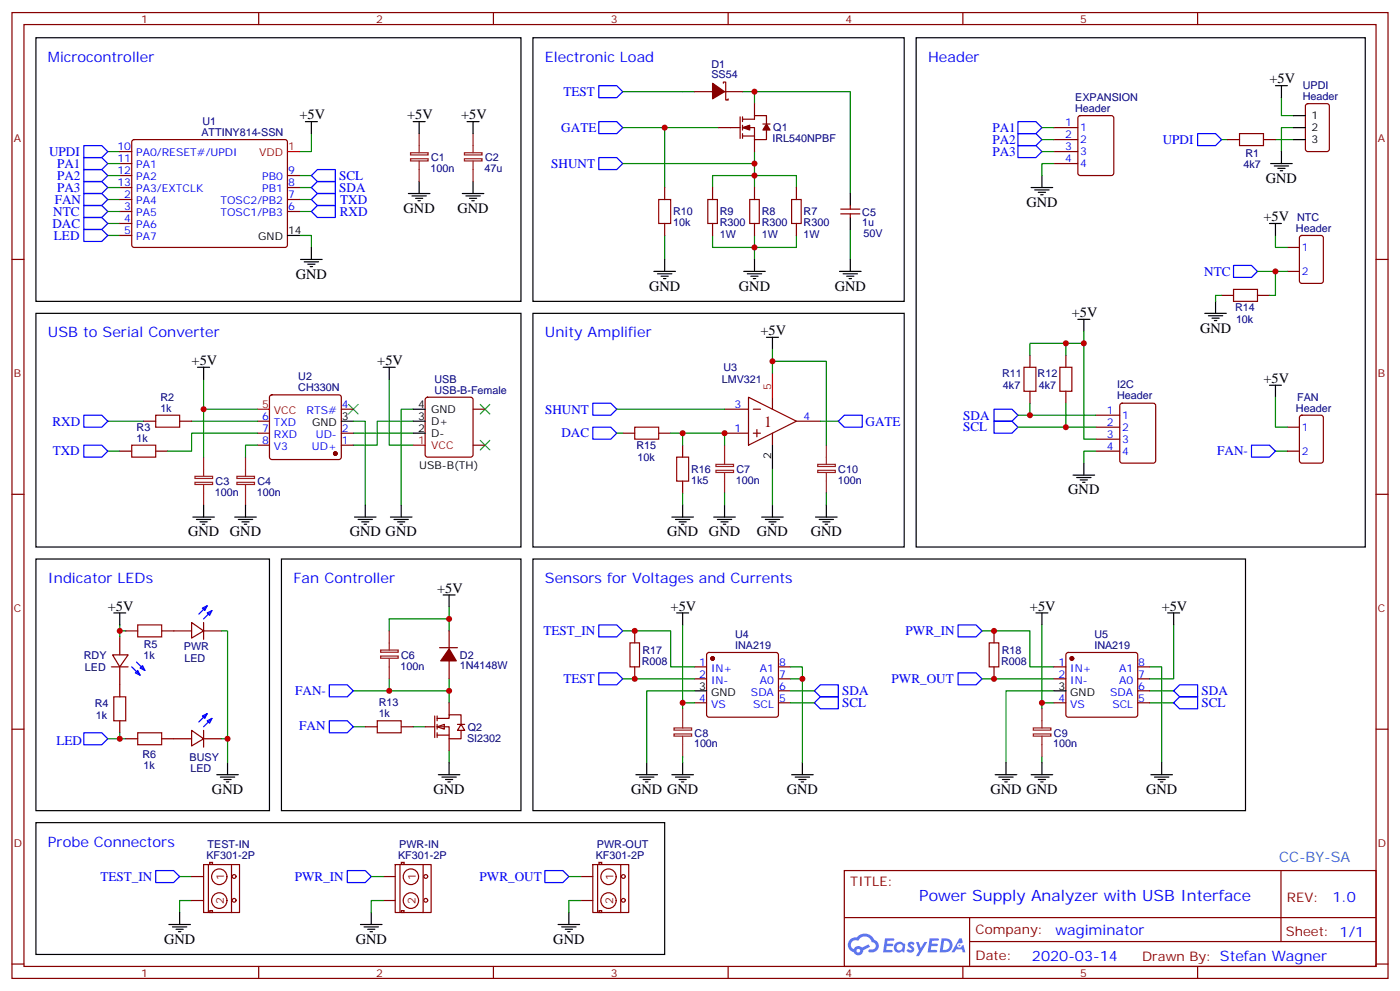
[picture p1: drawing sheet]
<svg xmlns="http://www.w3.org/2000/svg" width="412mm" height="292mm" viewBox="0 0 412 292" stroke-linecap="round" stroke-linejoin="round" font-family="sans-serif">
<g fill="none" stroke="#870000" stroke-width=".35">
<path d="M3.5 3.7h405.4v284.3h-405.4zM7.1 7.2h398.2v277.3h-398.2zM76.2 3.7v3.5M145.3 3.7v3.5M214.5 3.7v3.5M283.6 3.7v3.5M352.8 3.7v3.5M3.5 76.4h3.6M405.3 76.4h3.6M3.5 145.5h3.6M405.3 145.5h3.6M3.5 214.7h3.6"/>
<path d="M405.3 214.7h3.6M248.7 256.3h156.6v28.2h-156.6zM377.3 256.3v20.9M248.7 270.1h156.5M285.6 277.2h119.6M285.6 270.1v14.2M3.5 283.8h3.6M76.2 284.5v3.5M145.3 284.5v3.5M214.5 284.5v3.5M283.6 284.5v3.5M352.8 284.5v3.5"/>
<path d="M405.3 283.8h3.6"/>
</g>
<g fill="#5487ff">
<path d="M267.7 277.5a1.22 1.22 0 0 1 1.7 .2l-.4 .6a.47 .47 0 0 0-.3-.4 .47 .47 0 0 0-.5 .2l.1 .2a1.14 1.14 0 0 1 .8 1.8 1.14 1.14 0 0 1-1.9 0l-.2-.2 .5-.6 .7 .5a.29 .29 0 0 0 .3-.3 .29 .29 0 0 0-.2-.3 1.04 1.04 0 0 1-.6-1.7z"/>
<path d="M260.7 276.2h2.4l.3 .2-.2 .5-1.8 .1-.1 .8h1.5l.3 .4-.3 .4h-1.6l-.2 1.1h1.7l.2 .3-.2 .3-2.6 .1z"/>
<path d="M273.8 276.2h2.4l.3 .2-.1 .5-1.8 .1-.2 .8h1.6l.3 .4-.4 .4-1.6-.1-.1 1.1 1.7 .1 .2 .3-.2 .3-2.6 .1z"/>
<path d="M282.6 276.2h.7l.3 1.3-.6 .3a.69 .69 0 0 0-1 .3 .69 .69 0 0 0 .4 .9 .69 .69 0 0 0 .9-.6l.5-.2 .6 2.2h-.8l-.2-.9h-1.8l-.5 .9h-.8z"/>
<path d="M269.8 277.3h.8l.6 1.8 1.1-1.8h.9l-2.6 4.2h-.8l.9-1.5z"/>
<path d="M277.4 276.2l-.6 4.2h1.3a2.11 2.11 0 0 0 2.5-2.1 2.11 2.11 0 0 0-2.5-2.1zM278.1 277a1.39 1.39 0 0 1 1.7 1.4 1.39 1.39 0 0 1-1.8 1.2h-.3z"/>
<path d="M263.7 277.8a1.54 1.54 0 0 0-.1 2.2 1.54 1.54 0 0 0 2.2 .1l.6 .3 .3-2.3-.2-.3h-.4a1.49 1.49 0 0 0-2.4 0zM264 278.8a.94 .94 0 0 1 1.8 0 .94 .94 0 0 1-1.8 0z"/>
<path d="M250.4 276.6a2.18 2.18 0 0 0 1.1 3.7 1.44 1.44 0 0 0 1.6 .9 1.44 1.44 0 0 0 1.2-1.4l2-1.1-.5-.7-1.9 1a1.47 1.47 0 0 0-2.4 .4 1.39 1.39 0 0 1-.7-1.9 1.39 1.39 0 0 1 2-.5 2.12 2.12 0 0 1 2.2-1.3 2.12 2.12 0 0 1 1.9 1.7 1.14 1.14 0 0 1 1.1 1.4 1.14 1.14 0 0 1-1.7 .7 .43 .43 0 0 0-.5 .4 .43 .43 0 0 0 .4 .5 1.98 1.98 0 0 0 2.5-1.2 1.98 1.98 0 0 0-1.2-2.6 3.1 3.1 0 0 0-5.3-.6l-.9 .1zM252.3 279.9a.55 .55 0 0 1 1.1 0 .55 .55 0 0 1-1.1 0z"/>
<circle cx="282.6" cy="278.3" r=".26"/>
</g>
<g fill="none" stroke="#000" stroke-width=".35">
<path d="M10.6 11.1h142.9v77.6h-142.9zM157 11.1h109.3v77.6h-109.3zM381 34h3.5M381 37.6h3.5M120.3 57h6.3M121.4 57.7h4.2M122.4 58.4h2.1M123.1 59.1h.7M123.5 53.4v3.6M136.2 57h6.3M137.2 57.7h4.3M138.3 58.4h2.1"/>
<path d="M139 59.1h.7M139.3 53.4v3.6M250.5 57v3.5M374.3 48.2h6.3M375.4 48.9h4.2M376.4 49.6h2.1M377.1 50.3h.7M377.5 44.6v3.6M381 41.1h3.5M84.7 69.3h3.5M88.5 76.4h6.4M89.6 77.1h4.2"/>
<path d="M90.7 77.8h2.1M91.4 78.5h.7M91.7 72.8v3.6M192.6 79.9h6.4M195.8 76.4v3.5M219.1 79.9h6.3M222.2 76.4v3.5M247.3 79.9h6.3M250.5 64v3.6M250.5 76.4v3.5M193.7 80.6h4.2M194.7 81.3h2.1"/>
<path d="M195.4 82h.7M220.1 80.6h4.3M221.2 81.3h2.1M221.9 82h.7M248.4 80.6h4.2M249.4 81.3h2.1M250.1 82h.7M10.6 164.6h68.8v74.1h-68.8zM82.9 164.6h70.6v74.1h-70.6zM130.5 175.2h3.6M132.3 175.2v3.5M63.9 228.1h6.3"/>
<path d="M64.9 228.8h4.2M66 229.5h2.1M66.7 230.2h.7M67 224.5v3.6M129.1 228.1h6.4M130.2 228.8h4.2M131.2 229.5h2.1M131.9 230.2h.7M132.3 224.5v3.6M49.7 272.2h6.4M50.8 272.9h4.2M51.9 273.6h2.1"/>
<path d="M52.6 274.3h.7M52.9 268.6v3.6"/>
</g>
<g fill="none" stroke="#008700" stroke-width=".35">
<path d="M91.7 39.3v5.3h-3.5M183.4 27h21.2M183.4 37.6h28.3M195.8 37.6v17.6M218.7 27h3.5M222.2 30.5v-3.5h28.3v30M377.5 28.8v5.2h3.5M381 37.6h-3.5v7M31.7 58.7h3.6M31.7 44.6h3.6M88.2 58.7h3.5M88.2 55.2h3.5"/>
<path d="M88.2 51.7h3.5M183.4 48.2h38.8M209.9 55.2v-3.5h24.7v3.5M222.2 44.6v10.6M359.8 41.1h1.8M375.7 41.1h5.3M31.7 69.3h3.6M31.7 65.8h3.6M88.2 69.3h3.5v3.5M88.2 62.3h3.5M195.8 69.3v7.1M209.9 69.3v3.5h24.7v-3.5"/>
<path d="M222.2 69.3v7.1M250.5 67.6v8.8M375.7 132.8h3.5M132.3 178.7v7M35.3 184v1.7h1.7M114.7 199.8v3.6M132.3 182.2h-17.6v3.5M132.3 199.8v7.1M31.7 217.5h5.3M104.1 203.4h28.2M104.1 214h3.5M121.7 214h3.5"/>
<path d="M132.3 221v3.5M52.9 258.1h3.5M56.4 265.1h-3.5v3.5"/>
</g>
<g fill="none" stroke="#00f" stroke-width=".35">
<path d="M176.4 35.8h5.3l1.7 1.8-1.7 1.7h-5.3zM176.4 25.2h5.3l1.7 1.8-1.7 1.8h-5.3zM352.8 39.3h5.3l1.7 1.8-1.7 1.8h-5.3zM24.7 57h5.3l1.7 1.7-1.7 1.8h-5.3zM24.7 42.9h5.3l1.7 1.7-1.7 1.8h-5.3zM91.7 51.7l1.8-1.8h5.3v3.5h-5.3zM91.7 58.7l1.8-1.7h5.3v3.5h-5.3zM93.5 53.4h5.3v3.6h-5.3l-1.8-1.8zM176.4 46.4h5.3l1.7 1.8-1.7 1.7h-5.3zM24.7 60.5h5.3l1.7 1.8-1.7 1.7h-5.3zM24.7 64h5.3l1.7 1.8-1.7 1.8h-5.3zM24.7 67.6h5.3l1.7 1.7-1.7 1.8h-5.3z"/>
<path d="M91.7 62.3l1.8-1.8h5.3v3.5h-5.3zM363.4 78.1h5.3l1.7 1.8-1.7 1.8h-5.3zM368.7 131.1h5.2l1.8 1.7-1.8 1.8h-5.2zM59.6 179l1.4-.7-.7 1.4zM61 178.3l-2.4 2.5M62.4 179.7l-2.4 2.5M38.8 196.3l2.5 2.5M39.9 198.1l.7-.7 .7 1.4zM40.2 194.9l2.5 2.5M41.3 196.7l.7-.7 .7 1.4zM61 180.4l1.4-.7-.7 1.5zM24.7 215.7h5.3l1.7 1.8-1.7 1.8h-5.3z"/>
<path d="M59.6 210.8l1.4-.7-.7 1.4zM61 212.2l1.4-.7-.7 1.4zM61 210.1l-2.4 2.4M62.4 211.5l-2.4 2.5M97 201.6h5.3l1.8 1.8-1.8 1.7h-5.3zM45.9 256.3h5.3l1.7 1.8-1.7 1.7h-5.3z"/>
</g>
<path d="M365.1 39.3h7.1v3.6h-7.1zM194 58.7h3.6v7.1h-3.6zM208.5 58.7h2.8v7.1h-2.8zM220.8 58.7h2.9v7.1h-2.9zM233.2 58.7h2.8v7.1h-2.8zM40.6 184h7v3.5h-7zM33.5 205.1h3.5v7.1h-3.5zM40.6 215.7h7v3.6h-7zM111.1 212.2h7.1v3.5h-7.1z" fill="none" stroke="#a10000" stroke-width=".35"/>
<g fill="none" stroke="#870000" stroke-width=".35">
<path d="M204.6 27h5.3M211.7 37.6h6.3M213.1 24.5v-.3h.7v5.3h.7v-.4M213.4 27h5.3M218 34.4v6.3M218.7 35.1h3.5v-1.1h3.6v2.5M218.7 37.6h3.5v3.5M218.7 34.4v1.4M218.7 36.9v1.4M218.7 39.3v1.4M222.2 30.5v3.5M224.7 36.5h2.1"/>
<path d="M225.8 38.3v2.8h-3.6M384.8 30.7l.4-.2h5.7l.6 .4 .1 13-.5 .7h-5.9l-.6-.4-.1-13zM35.3 58.7h3.5M35.3 55.2h3.5M35.3 51.7h3.5M35.3 44.6h3.5M35.3 48.2h3.5M39 41.3l.5-.2h44.5l.5 .2 .2 .5-.1 30.6-.6 .4h-44.8l-.4-.7v-30.3zM84.7 58.7h3.5M84.7 55.2h3.5M84.7 51.7h3.5M195.8 55.2v3.5"/>
<path d="M209.9 55.2v3.5M218.7 40h3.5M222.2 41.1v3.5M222.2 55.2v3.5M234.6 55.2v3.5M361.6 41.1h3.5M372.2 41.1h3.5M35.3 62.3h3.5M35.3 65.8h3.5M35.3 69.3h3.5M84.7 62.3h3.5M195.8 65.8v3.5"/>
<path d="M209.9 65.8v3.5M222.2 65.8v3.5M234.6 65.8v3.5M247.6 63h5.7M247.6 61.6h5.7M250.5 60.5v1.1M250.5 63v1M379.2 72.8h3.6M379.2 79.9h3.6M383 69.5l.5-.2h5.6l.7 .5v12.9l-.4 .7h-5.9l-.7-.4v-13zM379.2 125.8h3.6M379.2 132.8h3.6"/>
<path d="M383 122.4l.5-.2h5.6l.7 .5v12.9l-.4 .7h-5.9l-.7-.4v-13zM32.8 196.3h4.9M33.2 192.8h4.5l-2.4 3.5zM35.3 187.5v5.3M35.3 196.3v8.8M37 185.7h3.6M47.6 185.7h8.8M56.4 183.3l3.6 2.4-3.6 2.2zM60 185.7h5.3M60 183.3v4.9M129.5 190.7h5.3M132.3 185.7v5.3"/>
<path d="M132.3 194.6v5.2M35.3 212.2v3.5M37 217.5h3.6M47.6 217.5h8.8M56.4 215l3.6 2.5-3.6 2.1zM60 215v5M60 217.5h5.3M107.6 214h3.5M118.2 214h3.5M60 254.5h10.6v14.1h-10.6zM61.4 254.5v14.1M61.8 253.9h.8v.6h-.8z"/>
<path d="M68.2 254.5v14.2M61.8 268.1h.8v.5h-.8z"/>
<circle cx="64.6" cy="258.1" r="2.28"/>
<circle cx="69" cy="258" r=".56"/>
<circle cx="64.6" cy="265.1" r="2.28"/>
<circle cx="69" cy="265" r=".56"/>
</g>
<path d="M123.5 39.3v5.7M139.3 39.3v5.7M120.9 46.7h5.2v.7h-5.2zM120.9 45h5.2v.6h-5.2zM123.5 47.4v6M136.8 46.7h5.2v.7h-5.2zM136.8 45h5.2v.6h-5.2zM139.3 47.4v6M112.1 193.1h5.2v.7h-5.2zM112.1 191.4h5.2v.6h-5.2zM114.7 185.7v5.7M114.7 193.9v5.9" fill="none" stroke="#8c2424" stroke-width=".35"/>
<path d="M84.7 44.6h3.5" fill="none" stroke="#f00" stroke-width=".35"/>
<g fill="#870000" stroke="#870000" stroke-width=".35">
<path d="M209.9 24.5l3.5 2.5-3.5 2.1z"/>
<path d="M218.7 37.6l2.1-.7v1.4z"/>
<path d="M225.8 36.5l1 1.8h-2.1z"/>
<path d="M132.3 191l2.1 3.6h-4.6z"/>
</g>
<path d="M56.4 258.1h3.6M56.4 265.1h3.6" fill="none" stroke="#800000" stroke-width=".35"/>
<path d="M128.8 214l2.1-.7v1.4z" fill="#fff" stroke="#870000" stroke-width=".35"/>
<g fill="none" stroke="#870000" stroke-width=".35">
<path d="M310.4 37.6h7.1M317.7 34.2l.5-.2h9.2l.6 .5 .1 16.5-.5 .6-9.4 .1-.6-.5-.1-16.5zM310.4 41.1h7.1M310.4 44.6h7.1M310.4 48.2h7.1M359.8 87h3.6M370.4 87h3.5M79.6 116.4l.5-.2h19.7l.5 .2 .2 .5v17.7l-.2 .5-.5 .2h-19.7l-.5-.2-.2-.5v-17.7zM125.5 117.2l.4-.3h12.7l.5 .3 .2 .5v16.2l-.2 .5-.5 .2h-12.7l-.5-.2-.2-.5v-16.2zM220.5 116.9l14.1 7.1-14.1 7.1zM227.5 116.9v3.6M303.4 104.6v3.5"/>
<path d="M303.4 115.2v3.5M314 104.6v3.5M314 115.2v3.5M330.1 118.9l.5-.2h9.1l.7 .4v16.5l-.4 .7h-9.4l-.7-.4-.1-16.5zM35.3 132.8h3.5M42.3 124h3.6M45.9 132.8h3.5M52.9 124h3.5M75.8 131.1h3.6M75.8 127.5h3.6M75.8 124h3.6M100.5 131.1h3.6"/>
<path d="M100.5 127.5h3.6M100.5 120.5h3.6M139.3 131.1h3.6M139.3 120.5h3.6M183.4 127.5h3.6M194 127.5h3.6M201.1 131.1v3.5M213.4 127.5h7.1M213.4 120.5h7.1M221.9 127.5h2.1M221.9 120.5h2.1M223 126.5v2.1"/>
<path d="M227.5 127.5v3.6M234.6 124h7.1M322.8 122.2h7M322.8 125.8h7M322.8 129.3h7M322.8 132.8h7M201.1 141.6v3.6M187 185.7v3.6M187 196.3v3.5M204.6 196.3h3.5M204.6 199.8h3.5M208.4 192.3l.4-.2h19.8l.5 .2 .2 .5v17.6l-.2 .5-.5 .2h-19.8l-.5-.2-.2-.5v-17.6z"/>
<path d="M229.3 196.3h3.5M229.3 199.8h3.5M292.8 185.7v3.6M292.8 196.3v3.5M310.4 196.3h3.6M310.4 199.8h3.6M314.2 192.3l.5-.2h19.7l.5 .2 .2 .5v17.6l-.2 .5-.5 .2h-19.7l-.5-.2-.2-.5v-17.6zM335.1 196.3h3.6M335.1 199.8h3.6M125.2 214h2.9M128.1 210.8v6.3M128.8 211.5h3.5v-1.1h3.5v2.9"/>
<path d="M128.8 214h3.5v3.5h3.5v-2.5M128.8 216.4h3.5M128.8 210.8v1.4M128.8 213.3v1.4M128.8 215.7v1.4M132.3 206.9v3.5M132.3 217.5v3.5M134.8 213.3h2.1M135.8 213.3l1.1 1.7h-2.1zM204.6 206.9h3.5M229.3 206.9h3.5M229.3 203.4h3.5"/>
<path d="M310.4 206.9h3.6M335.1 206.9h3.6M335.1 203.4h3.6M116.4 254.5h10.6v14.1h-10.6zM117.8 254.5v14.1M118.2 253.9h.8v.6h-.8zM124.6 254.5v14.2M174.6 254.5h10.6v14.1h-10.6zM176 254.5v14.1M176.4 253.9h.8v.6h-.8zM182.8 254.5v14.2M118.2 268.1h.8v.5h-.8z"/>
<path d="M176.4 268.1h.8v.5h-.8z"/>
<circle cx="121" cy="258.1" r="2.28"/>
<circle cx="125.4" cy="258" r=".56"/>
<circle cx="179.2" cy="258.1" r="2.28"/>
<circle cx="183.6" cy="258" r=".56"/>
<circle cx="121" cy="265.1" r="2.28"/>
<circle cx="125.4" cy="265" r=".56"/>
<circle cx="179.2" cy="265.1" r="2.28"/>
<circle cx="183.6" cy="265" r=".56"/>
</g>
<g fill="none" stroke="#008700" stroke-width=".35">
<path d="M306.9 37.6h3.5M31.7 48.2h3.6M31.7 51.7h3.6M31.7 55.2h3.6M306.9 41.1h3.5M306.9 44.6h3.5M310.4 48.2h-3.5v3.5M31.7 62.3h3.6M370.4 79.9h8.8M375.7 69.3v3.5h3.5M375.7 79.9v7.1h-1.8M319.3 97.5v31.8h3.5"/>
<path d="M359.8 87h-1.7v1.7M60 111.7v8.8h15.8M114.7 111.7v19.4h7M227.5 106.4h15.9v24.7M227.5 102.8v7.1M303.4 118.7v3.5M314 101.1v3.5M314 118.7v7.1M319.3 101.1h-15.9v3.5M375.7 116.9v8.9h3.5M31.7 132.8h3.6M31.7 124h10.6"/>
<path d="M56.4 124h19.4M60 120.5v14.1M75.8 131.1h-3.5v3.5M75.8 127.5h-19.4v5.3h-7M104.1 124h3.5v24.7M104.1 127.5h17.6M121.7 120.5h-3.5v28.2M121.7 124h-10.6v7.1h-7M181.7 127.5h1.7M181.7 120.5h31.7M197.6 127.5h15.8v3.6M201.1 127.5v3.6"/>
<path d="M227.5 138.1v10.6M241.7 124h5.2M299.9 122.2h22.9M299.9 125.8h22.9M322.8 132.8h-3.5v3.5M201.1 145.2v3.5M213.4 145.2v3.5M243.4 145.2v3.5M35.3 185.7v1.8M65.3 185.7h1.7v38.8M183.4 199.8h21.2M183.4 185.7h14.2v10.6h7"/>
<path d="M201.1 184v22.9h3.5M232.8 196.3h3.6v28.2M232.8 199.8h3.6M289.3 185.7h14.1v10.6h7M289.3 199.8h21.1M306.9 184v22.9h3.5M338.7 196.3h3.5v28.2M345.7 184v15.8h-7M35.3 215.7v1.8M65.3 217.5h1.7M201.1 206.9v1.8M204.6 203.4h-14.1v21.1"/>
<path d="M232.8 203.4h7.1M232.8 206.9h7.1M306.9 206.9v1.8M310.4 203.4h-14.1v21.1M338.7 203.4h7M338.7 206.9h7M201.1 222.8v1.7M306.9 222.8v1.7M109.4 258.1h3.5M167.6 258.1h3.5M112.9 265.1h-3.5v3.5M171.1 265.1h-3.5v3.5"/>
</g>
<g fill="none" stroke="#000" stroke-width=".35">
<path d="M269.9 11.1h132.3v149.9h-132.3zM90 35.8h3.5M91.7 35.8v3.5M121.7 35.8h3.5M123.5 35.8v3.5M137.6 35.8h3.5M139.3 35.8v3.5M375.7 25.2h3.5M377.5 25.2v3.6M303.7 55.2h6.4M304.8 55.9h4.2M305.9 56.6h2.1"/>
<path d="M306.6 57.3h.7M306.9 51.7v3.5M373.9 65.8h3.6M375.7 65.8v3.5M10.6 92.3h142.9v68.7h-142.9zM157 92.3h109.3v68.7h-109.3zM225.8 99.3h3.5M227.5 99.3v3.5M317.5 94h3.5M319.3 94v3.5M354.9 92.3h6.3M356 93h4.2"/>
<path d="M357 93.7h2.1M357.7 94.4h.7M358.1 88.7v3.6M58.2 108.1h3.5M60 108.1v3.6M112.9 108.1h3.5M114.7 108.1v3.6M373.9 113.4h3.6M375.7 113.4v3.5M100.5 124h3.6M121.7 124h3.5M121.7 127.5h3.5"/>
<path d="M121.7 120.5h3.5M227.5 131.1v7M316.1 139.9h6.3M319.3 136.3v3.6M56.8 152.2h6.3M57.9 152.9h4.2M58.9 153.6h2.1M59.6 154.3h.7M60 148.7v3.5M69.1 152.2h6.4M70.2 152.9h4.2M71.3 153.6h2.1"/>
<path d="M72 154.3h.7M72.3 148.7v3.5M104.4 152.2h6.4M105.5 152.9h4.2M106.5 153.6h2.2M107.2 154.3h.7M107.6 148.7v3.5M115 152.2h6.4M116.1 152.9h4.2M117.1 153.6h2.1M117.8 154.3h.7M118.2 148.7v3.5"/>
<path d="M197.9 152.2h6.4M199 152.9h4.2M200 153.6h2.1M200.7 154.3h.7M201.1 148.7v3.5M210.3 152.2h6.3M211.3 152.9h4.2M212.4 153.6h2.1M213.1 154.3h.7M213.4 148.7v3.5M224.4 152.2h6.3M225.4 152.9h4.3"/>
<path d="M226.5 153.6h2.1M227.2 154.3h.7M227.5 148.7v3.5M240.2 152.2h6.4M241.3 152.9h4.2M242.4 153.6h2.1M243.1 154.3h.7M243.4 148.7v3.5M317.1 140.6h4.3M318.2 141.3h2.1M318.9 142h.7M157 164.6h209.9v74.1h-209.9z"/>
<path d="M33.5 180.4h3.5M35.3 180.4v3.6M199.3 180.4h3.5M201.1 180.4v3.6M305.2 180.4h3.5M306.9 180.4v3.6M344 180.4h3.5M345.7 180.4v3.6M204.6 203.4h3.5M310.4 203.4h3.6M187.3 228.1h6.4M188.4 228.8h4.2"/>
<path d="M189.4 229.5h2.2M190.1 230.2h.8M190.5 224.5v3.6M197.9 228.1h6.4M199 228.8h4.2M200 229.5h2.1M200.7 230.2h.7M201.1 224.5v3.6M233.2 228.1h6.3M234.2 228.8h4.3M235.3 229.5h2.1M236 230.2h.7"/>
<path d="M236.4 224.5v3.6M293.2 228.1h6.3M294.2 228.8h4.2M295.3 229.5h2.1M296 230.2h.7M296.3 224.5v3.6M303.7 228.1h6.4M304.8 228.8h4.2M305.9 229.5h2.1M306.6 230.2h.7M306.9 224.5v3.6M339 228.1h6.4"/>
<path d="M340.1 228.8h4.2M341.1 229.5h2.2M341.8 230.2h.7M342.2 224.5v3.6M10.6 242.2h185.2v38.8h-185.2zM106.2 272.2h6.3M107.2 272.9h4.3M108.3 273.6h2.1M109 274.3h.7M109.4 268.6v3.6M164.4 272.2h6.3M165.5 272.9h4.2"/>
<path d="M166.5 273.6h2.1M167.2 274.3h.7M167.6 268.6v3.6"/>
</g>
<path d="M363.4 85.2h7v3.5h-7zM301.6 108.1h3.6v7.1h-3.6zM312.2 108.1h3.5v7.1h-3.5zM38.8 131.1h7.1v3.5h-7.1zM45.9 122.2h7v3.6h-7zM187 125.8h7v3.5h-7zM199.3 134.6h3.5v7h-3.5zM185.6 189.3h2.8v7h-2.8zM291.4 189.3h2.8v7h-2.8z" fill="none" stroke="#a10000" stroke-width=".35"/>
<g fill="none" stroke="#00f" stroke-width=".35">
<path d="M299.9 35.8h5.3l1.7 1.8-1.7 1.7h-5.3zM299.9 39.3h5.3l1.7 1.8-1.7 1.8h-5.3zM24.7 46.4h5.3l1.7 1.8-1.7 1.7h-5.3zM24.7 49.9h5.3l1.7 1.8-1.7 1.7h-5.3zM24.7 53.4h5.3l1.7 1.8-1.7 1.8h-5.3zM299.9 42.9h5.3l1.7 1.7-1.7 1.8h-5.3zM174.6 118.7h5.3l1.8 1.8-1.8 1.7h-5.3zM24.7 131.1h5.3l1.7 1.7-1.7 1.8h-5.3zM24.7 122.2h5.3l1.7 1.8-1.7 1.8h-5.3zM174.6 125.8h5.3l1.8 1.7-1.8 1.8h-5.3zM246.9 124l1.8-1.8h5.3v3.6h-5.3zM292.8 120.5h5.3l1.8 1.7-1.8 1.8h-5.3z"/>
<path d="M292.8 124h5.3l1.8 1.8-1.8 1.7h-5.3zM176.4 184h5.3l1.7 1.7-1.7 1.8h-5.3zM176.4 198.1h5.3l1.7 1.7-1.7 1.8h-5.3zM282.2 184h5.3l1.8 1.7-1.8 1.8h-5.3zM282.2 198.1h5.3l1.8 1.7-1.8 1.8h-5.3zM97 212.2h5.3l1.8 1.8-1.8 1.7h-5.3zM239.9 206.9l1.8-1.8h5.2v3.6h-5.2zM239.9 203.4l1.8-1.8h5.2v3.5h-5.2zM345.7 203.4l1.8-1.8h5.3v3.5h-5.3zM345.7 206.9l1.8-1.8h5.3v3.6h-5.3zM102.3 256.3h5.3l1.8 1.8-1.8 1.7h-5.3zM160.5 256.3h5.3l1.8 1.8-1.8 1.7h-5.3z"/>
</g>
<path d="M102.7 119.1l2.8 2.8M105.5 119.1l-2.8 2.8M141.5 119.1l2.8 2.8M144.3 119.1l-2.8 2.8M141.5 129.6l2.8 2.9M144.3 129.6l-2.8 2.9" fill="none" stroke="#3c3" stroke-width=".35"/>
<g fill="#870000" stroke="#870000" stroke-width=".35">
<circle cx="98.8" cy="133.5" r=".53"/>
<circle cx="209.9" cy="193.9" r=".53"/>
<circle cx="315.7" cy="193.9" r=".53"/>
</g>
<path d="M227.5 109.9v7M75.8 120.5h3.6M121.7 131.1h3.5" fill="none" stroke="#f00" stroke-width=".35"/>
<g fill="none" stroke="#8c2424" stroke-width=".35">
<path d="M60 134.6v5.6M72.3 134.6v5.6M210.9 138.5h5.2v.6h-5.2zM210.9 136.7h5.2v.6h-5.2zM213.4 131.1v5.6M213.4 139.2v6M240.9 138.5h5.2v.6h-5.2zM240.9 136.7h5.2v.6h-5.2zM243.4 131.1v5.6M243.4 139.2v6M57.4 142h5.2v.6h-5.2zM57.4 140.2h5.2v.7h-5.2z"/>
<path d="M60 142.7v6M69.8 142h5.2v.6h-5.2zM69.8 140.2h5.2v.7h-5.2zM72.3 142.7v6M198.5 216.1h5.2v.6h-5.2zM198.5 214.3h5.2v.6h-5.2zM201.1 208.7v5.6M201.1 216.8v6M304.4 216.1h5.2v.6h-5.2zM304.4 214.3h5.2v.6h-5.2zM306.9 208.7v5.6M306.9 216.8v6"/>
</g>
<path d="M112.9 258.1h3.5M171.1 258.1h3.5M112.9 265.1h3.5M171.1 265.1h3.5" fill="none" stroke="#800000" stroke-width=".35"/>
<g fill="#c00">
<circle cx="227.5" cy="106.4" r=".88"/>
<circle cx="314" cy="101.1" r=".88"/>
<circle cx="314" cy="125.8" r=".88"/>
<circle cx="292.8" cy="185.7" r=".88"/>
<circle cx="292.8" cy="199.8" r=".88"/>
<circle cx="306.9" cy="206.9" r=".88"/>
<circle cx="201.1" cy="206.9" r=".88"/>
<circle cx="187" cy="199.8" r=".88"/>
<circle cx="60" cy="120.5" r=".88"/>
<circle cx="67" cy="217.5" r=".88"/>
<circle cx="35.3" cy="217.5" r=".88"/>
<circle cx="132.3" cy="182.2" r=".88"/>
<circle cx="132.3" cy="203.4" r=".88"/>
<circle cx="114.7" cy="203.4" r=".88"/>
<circle cx="222.3" cy="27" r=".88"/>
<circle cx="195.8" cy="37.6" r=".88"/>
<circle cx="222.3" cy="72.8" r=".88"/>
<circle cx="222.3" cy="51.7" r=".88"/>
<circle cx="35.3" cy="185.7" r=".88"/>
<circle cx="375.7" cy="79.9" r=".88"/>
<circle cx="222.3" cy="48.2" r=".88"/>
<circle cx="213.4" cy="127.5" r=".88"/>
<circle cx="201.1" cy="127.5" r=".88"/>
<circle cx="187" cy="185.7" r=".88"/>
<circle cx="236.4" cy="199.8" r=".88"/>
<circle cx="303.4" cy="122.2" r=".88"/>
<circle cx="319.3" cy="101.1" r=".88"/>
</g>
<text font-size="4.6" fill="#800" x="225.1" y="125.8">1</text>
<text font-size="4.6" fill="#00f" x="270.8" y="265.3">Power Supply Analyzer with USB Interface</text>
<g font-size="4.2" fill="#00f">
<text x="14.1" y="18.2">Microcontroller</text>
<text x="160.5" y="18.2">Electronic Load</text>
<text x="273.4" y="18.2">Header</text>
<text x="14.1" y="99.3">USB to Serial Converter</text>
<text x="160.5" y="99.3">Unity Amplifier</text>
<text x="14.1" y="171.6">Indicator LEDs</text>
<text x="86.4" y="171.6">Fan Controller</text>
<text x="160.5" y="171.6">Sensors for Voltages and Currents</text>
<text x="14.1" y="249.2">Probe Connectors</text>
<text x="392.5" y="265.6">1.0</text>
<text x="310.9" y="275.1">wagiminator</text>
<text x="304" y="282.9">2020-03-14</text>
</g>
<g font-size="4.2">
<text x="373.9" y="24.5">+5V</text>
<text x="88.2" y="35.1">+5V</text>
<text x="119.9" y="35.1">+5V</text>
<text x="135.8" y="35.1">+5V</text>
<text x="372.9" y="53.8">GND</text>
<text x="118.9" y="62.6">GND</text>
<text x="134.8" y="62.6">GND</text>
<text x="302.3" y="60.9">GND</text>
<text x="372.2" y="65.1">+5V</text>
<text x="87.1" y="82">GND</text>
<text x="191.2" y="85.5">GND</text>
<text x="217.7" y="85.5">GND</text>
<text x="245.9" y="85.5">GND</text>
<text x="315.7" y="93.3">+5V</text>
<text x="224" y="98.6">+5V</text>
<text x="353.5" y="97.9">GND</text>
<text x="56.4" y="107.4">+5V</text>
<text x="111.1" y="107.4">+5V</text>
<text x="372.2" y="112.7">+5V</text>
<text x="314.7" y="145.5">GND</text>
<text x="55.4" y="157.9">GND</text>
<text x="67.7" y="157.9">GND</text>
<text x="103" y="157.9">GND GND</text>
<text x="196.5" y="157.9">GND</text>
<text x="208.8" y="157.9">GND</text>
<text x="223" y="157.9">GND</text>
<text x="238.8" y="157.9">GND</text>
<text x="31.7" y="179.7">+5V</text>
<text x="128.8" y="174.4">+5V</text>
<text x="197.6" y="179.7">+5V</text>
<text x="303.4" y="179.7">+5V</text>
<text x="342.2" y="179.7">+5V</text>
<text x="62.4" y="233.7">GND</text>
<text x="127.7" y="233.7">GND</text>
<text x="185.9" y="233.7">GND GND</text>
<text x="231.8" y="233.7">GND</text>
<text x="291.7" y="233.7">GND GND</text>
<text x="337.6" y="233.7">GND</text>
<text x="48.3" y="277.8">GND</text>
<text x="104.8" y="277.8">GND</text>
<text x="163" y="277.8">GND</text>
</g>
<text font-size="4.2" fill="#0099b0" x="376.8" y="253.8">CC-BY-SA</text>
<g font-size="3.9" fill="#00f">
<text x="166" y="28.3">TEST</text>
<text x="165.3" y="38.8">GATE</text>
<text x="292.3" y="38.8">PA1</text>
<text x="14.4" y="45.9">UPDI</text>
<text x="292.3" y="42.4">PA2</text>
<text x="292.3" y="45.9">PA3</text>
<text x="342.5" y="42.4">UPDI</text>
<text x="16.8" y="49.4">PA1</text>
<text x="16.8" y="53">PA2</text>
<text x="99.9" y="52.9">SCL</text>
<text x="162.4" y="49.4">SHUNT</text>
<text x="16.8" y="56.5">PA3</text>
<text x="100" y="56.5">SDA</text>
<text x="15.7" y="63.5">NTC</text>
<text x="16.1" y="60">FAN</text>
<text x="100.1" y="63.5">RXD</text>
<text x="100.2" y="60">TXD</text>
<text x="15.4" y="67.1">DAC</text>
<text x="15.9" y="70.6">LED</text>
<text x="354.7" y="81.2">NTC</text>
<text x="15.4" y="125.3">RXD</text>
<text x="160.6" y="121.8">SHUNT</text>
<text x="254.9" y="125.3">GATE</text>
<text x="283.8" y="123.5">SDA</text>
<text x="165.4" y="128.8">DAC</text>
<text x="283.7" y="127">SCL</text>
<text x="15.5" y="134.1">TXD</text>
<text x="358.6" y="134.1">FAN-</text>
<text x="160.1" y="187">TEST_IN</text>
<text x="266.8" y="187">PWR_IN</text>
<text x="166" y="201.1">TEST</text>
<text x="262.6" y="201.1">PWR_OUT</text>
<text x="87" y="204.6">FAN-</text>
<text x="248.1" y="208.2">SCL</text>
<text x="248.1" y="204.6">SDA</text>
<text x="353.9" y="208.2">SCL</text>
<text x="354" y="204.6">SDA</text>
<text x="88.1" y="214.9">FAN</text>
<text x="16.6" y="219.3">LED</text>
<text x="29.6" y="259.3">TEST_IN</text>
<text x="86.8" y="259.3">PWR_IN</text>
<text x="141.3" y="259.3">PWR_OUT</text>
</g>
<g font-size="3.9" fill="#800">
<text x="250.5" y="260.9">TITLE:</text>
<text x="379.1" y="265.6">REV:</text>
<text x="287.4" y="275.1">Company:</text>
<text x="378.7" y="275.7">Sheet: 1/1</text>
<text x="287.4" y="282.8">Date:</text>
<text x="336.4" y="282.8">Drawn By: Stefan Wagner</text>
</g>
<g font-size="3.2" fill="#800">
<text x="41.6" y="6.7">1</text>
<text x="110.8" y="6.7">2</text>
<text x="179.9" y="6.7">3</text>
<text x="249.1" y="6.7">4</text>
<text x="318.2" y="6.7">5</text>
<text x="4.1" y="41.8">A</text>
<text x="405.9" y="41.8">A</text>
<text x="4.1" y="110.9">B</text>
<text x="405.9" y="110.9">B</text>
<text x="4.1" y="180.1">C</text>
<text x="405.9" y="180.1">C</text>
<text x="4.1" y="249.2">D</text>
<text x="405.9" y="249.2">D</text>
<text x="66" y="259.1" transform="rotate(-90 66 259.1)">1</text>
<text x="122.5" y="259.1" transform="rotate(-90 122.5 259.1)">1</text>
<text x="180.7" y="259.1" transform="rotate(-90 180.7 259.1)">1</text>
<text x="66" y="266.2" transform="rotate(-90 66 266.2)">2</text>
<text x="122.4" y="266.2" transform="rotate(-90 122.4 266.2)">2</text>
<text x="180.6" y="266.2" transform="rotate(-90 180.6 266.2)">2</text>
<text x="41.6" y="287.5">1</text>
<text x="110.8" y="287.5">2</text>
<text x="179.9" y="287.5">3</text>
<text x="249.1" y="287.5">4</text>
<text x="318.2" y="287.5">5</text>
</g>
<g font-size="3.2" fill="#000080">
<text x="209.6" y="23.1">SS54</text>
<text x="209.6" y="19.9">D1</text>
<text x="316.7" y="29.7">EXPANSION</text>
<text x="383.7" y="29.5">Header</text>
<text x="383.7" y="26.2">UPDI</text>
<text x="316.7" y="32.9">Header</text>
<text x="59.3" y="40">ATTINY814-SSN</text>
<text x="59.7" y="36.9">U1</text>
<text x="227.5" y="41.9">IRL540NPBF</text>
<text x="227.8" y="38.7">Q1</text>
<text x="127" y="47.5">C1</text>
<text x="142.9" y="47.5">C2</text>
<text x="366.9" y="46.2">R1</text>
<text x="126.8" y="50.7">100n</text>
<text x="142.7" y="50.7">47u</text>
<text x="366.3" y="49.4">4k7</text>
<text x="198.3" y="63.4">R10</text>
<text x="212" y="63.4">R9</text>
<text x="224.4" y="63.4">R8</text>
<text x="236.7" y="63.4">R7</text>
<text x="254" y="63.4">C5</text>
<text x="382.1" y="65.1">NTC</text>
<text x="198.3" y="66.6">10k</text>
<text x="212" y="70">1W</text>
<text x="212" y="66.6">R300</text>
<text x="224.4" y="70">1W</text>
<text x="224.4" y="66.6">R300</text>
<text x="236.7" y="70">1W</text>
<text x="236.7" y="66.6">R300</text>
<text x="254" y="66.6">1u</text>
<text x="254.4" y="69.7">50V</text>
<text x="381.8" y="68.3">Header</text>
<text x="363.8" y="91.6">R14</text>
<text x="364.1" y="95.2">10k</text>
<text x="87.9" y="112">U2</text>
<text x="128" y="112.7">USB</text>
<text x="212.6" y="112.8">LMV321</text>
<text x="213.1" y="109.3">U3</text>
<text x="295.2" y="111">R11</text>
<text x="305.7" y="111">R12</text>
<text x="47.2" y="118">R2</text>
<text x="87.9" y="115.2">CH330N</text>
<text x="128" y="115.9">USB-B-Female</text>
<text x="295.4" y="114.6">4k7</text>
<text x="306" y="114.6">4k7</text>
<text x="329.1" y="117.6">Header</text>
<text x="329.1" y="114.3">I2C</text>
<text x="382.1" y="118">FAN</text>
<text x="47.2" y="121.2">1k</text>
<text x="381.8" y="121.2">Header</text>
<text x="40.2" y="130">1k</text>
<text x="40.2" y="126.8">R3</text>
<text x="187.5" y="132.2">R15</text>
<text x="187.8" y="135.8">10k</text>
<text x="63.5" y="142.8">C3</text>
<text x="75.8" y="142.8">C4</text>
<text x="203.6" y="142.4">1k5</text>
<text x="203.6" y="139.3">R16</text>
<text x="216.8" y="142.4">100n</text>
<text x="217" y="139.3">C7</text>
<text x="246.8" y="142.4">100n</text>
<text x="246.9" y="139.3">C10</text>
<text x="63.3" y="146">100n</text>
<text x="75.7" y="146">100n</text>
<text x="42.3" y="190.7">R5</text>
<text x="54.2" y="191.4">PWR</text>
<text x="216.5" y="191">INA219</text>
<text x="216.5" y="187.8">U4</text>
<text x="322.4" y="191">INA219</text>
<text x="322.4" y="187.8">U5</text>
<text x="24.7" y="193.9">RDY</text>
<text x="25" y="197.4">LED</text>
<text x="42.3" y="193.9">1k</text>
<text x="54.3" y="195">LED</text>
<text x="118" y="197.1">100n</text>
<text x="118.2" y="193.9">C6</text>
<text x="135.5" y="197.1">1N4148W</text>
<text x="135.5" y="194">D2</text>
<text x="189" y="195.7">R008</text>
<text x="189.2" y="192.5">R17</text>
<text x="294.9" y="195.7">R008</text>
<text x="295.1" y="192.5">R18</text>
<text x="27.9" y="208">R4</text>
<text x="111.5" y="207.9">R13</text>
<text x="28.2" y="211.5">1k</text>
<text x="111.5" y="211.1">1k</text>
<text x="137.8" y="215.1">Q2</text>
<text x="137.6" y="218.3">SI2302</text>
<text x="204.4" y="220">100n</text>
<text x="204.6" y="216.9">C8</text>
<text x="310.3" y="220">100n</text>
<text x="310.4" y="216.9">C9</text>
<text x="42" y="223.2">R6</text>
<text x="42.3" y="226.4">1k</text>
<text x="55.9" y="223.9">BUSY</text>
<text x="56.1" y="227.4">LED</text>
<text x="61.2" y="249.7">TEST-IN</text>
<text x="117.6" y="249.7">PWR-IN</text>
<text x="175.8" y="249.7">PWR-OUT</text>
<text x="60.8" y="252.8">KF301-2P</text>
<text x="117.3" y="252.8">KF301-2P</text>
<text x="175.5" y="252.8">KF301-2P</text>
</g>
<g font-size="3.2">
<text x="386.3" y="35.1">1</text>
<text x="386.3" y="38.6">2</text>
<text x="386.3" y="42.2">3</text>
<text x="76.1" y="70.7">GND</text>
<text x="84.8" y="69">14</text>
<text x="92" y="125.4">GND</text>
<text x="100.7" y="123.6">3</text>
<text x="123.2" y="123.6">3</text>
<text x="123.2" y="120.1">4</text>
<text x="127" y="125.1">D+</text>
<text x="127" y="121.5">GND</text>
<text x="123.2" y="127.2">2</text>
<text x="127" y="128.6">D-</text>
<text x="123.5" y="137.9">USB-B(TH)</text>
<text x="227.2" y="135.2" transform="rotate(-90 227.2 135.2)">2</text>
<text x="205.9" y="203">3</text>
<text x="311.8" y="203">3</text>
<text x="209.4" y="204.8">GND</text>
<text x="315.3" y="204.8">GND</text>
</g>
<g font-size="3.2" fill="#00f">
<text x="313.7" y="37.2">1</text>
<text x="313.7" y="40.7">2</text>
<text x="318.2" y="38.6">1</text>
<text x="34.6" y="44.3">10</text>
<text x="34.6" y="47.8">11</text>
<text x="40.1" y="46">PA0/RESET#/UPDI</text>
<text x="313.7" y="44.3">3</text>
<text x="313.7" y="47.8">4</text>
<text x="318.2" y="42.2">2</text>
<text x="318.2" y="45.7">3</text>
<text x="34.6" y="51.3">12</text>
<text x="40.1" y="49.6">PA1</text>
<text x="40.1" y="53.1">PA2</text>
<text x="77.3" y="53.1">PB0</text>
<text x="84.8" y="51.3">9</text>
<text x="318.2" y="49.2">4</text>
<text x="34.6" y="54.9">13</text>
<text x="36.6" y="58.4">2</text>
<text x="40.1" y="56.6">PA3/EXTCLK</text>
<text x="77.3" y="56.6">PB1</text>
<text x="84.8" y="58.4">7</text>
<text x="84.8" y="54.9">8</text>
<text x="36.6" y="61.9">3</text>
<text x="36.6" y="65.4">4</text>
<text x="40.1" y="60.1">PA4</text>
<text x="40.1" y="63.7">PA5</text>
<text x="65" y="63.7">TOSC1/PB3</text>
<text x="65" y="60.1">TOSC2/PB2</text>
<text x="84.8" y="61.9">6</text>
<text x="36.6" y="69">5</text>
<text x="40.1" y="67.2">PA6</text>
<text x="40.1" y="70.7">PA7</text>
<text x="383.5" y="73.9">1</text>
<text x="383.5" y="81">2</text>
<text x="77.2" y="123.6">6</text>
<text x="80.7" y="125.4">TXD</text>
<text x="90.3" y="121.9">RTS#</text>
<text x="100.7" y="120.1">4</text>
<text x="216.4" y="120.1">3</text>
<text x="236.7" y="123.6">4</text>
<text x="326.1" y="121.9">1</text>
<text x="326.1" y="125.4">2</text>
<text x="330.6" y="123.3">1</text>
<text x="77.2" y="127.2">7</text>
<text x="77.2" y="130.7">8</text>
<text x="80.7" y="128.9">RXD</text>
<text x="93" y="128.9">UD-</text>
<text x="100.7" y="130.7">1</text>
<text x="100.7" y="127.2">2</text>
<text x="216.4" y="127.2">1</text>
<text x="326.1" y="128.9">3</text>
<text x="330.6" y="126.8">2</text>
<text x="330.6" y="130.4">3</text>
<text x="383.5" y="126.8">1</text>
<text x="80.7" y="132.5">V3</text>
<text x="91.9" y="132.5">UD+</text>
<text x="326.1" y="132.5">4</text>
<text x="330.6" y="133.9">4</text>
<text x="383.5" y="133.9">2</text>
<text x="205.9" y="196">1</text>
<text x="209.4" y="197.7">IN+</text>
<text x="223.8" y="197.7">A1</text>
<text x="229.5" y="196">8</text>
<text x="311.8" y="196">1</text>
<text x="315.3" y="197.7">IN+</text>
<text x="329.6" y="197.7">A1</text>
<text x="335.3" y="196">8</text>
<text x="205.9" y="199.5">2</text>
<text x="209.4" y="201.3">IN-</text>
<text x="223.8" y="201.3">A0</text>
<text x="229.5" y="203">6</text>
<text x="229.5" y="199.5">7</text>
<text x="311.8" y="199.5">2</text>
<text x="315.3" y="201.3">IN-</text>
<text x="329.6" y="201.3">A0</text>
<text x="335.3" y="203">6</text>
<text x="335.3" y="199.5">7</text>
<text x="205.9" y="206.6">4</text>
<text x="209.4" y="208.3">VS</text>
<text x="221.2" y="204.8">SDA</text>
<text x="221.9" y="208.3">SCL</text>
<text x="229.5" y="206.6">5</text>
<text x="311.8" y="206.6">4</text>
<text x="315.3" y="208.3">VS</text>
<text x="327.1" y="204.8">SDA</text>
<text x="327.7" y="208.3">SCL</text>
<text x="335.3" y="206.6">5</text>
</g>
<g font-size="3.2" fill="#f00">
<text x="76.3" y="46">VDD</text>
<text x="84.8" y="44.3">1</text>
<text x="227.2" y="114.8" transform="rotate(-90 227.2 114.8)">5</text>
<text x="77.2" y="120.1">5</text>
<text x="80.7" y="121.9">VCC</text>
<text x="123.2" y="130.7">1</text>
<text x="127" y="132.1">VCC</text>
</g>
</svg>
